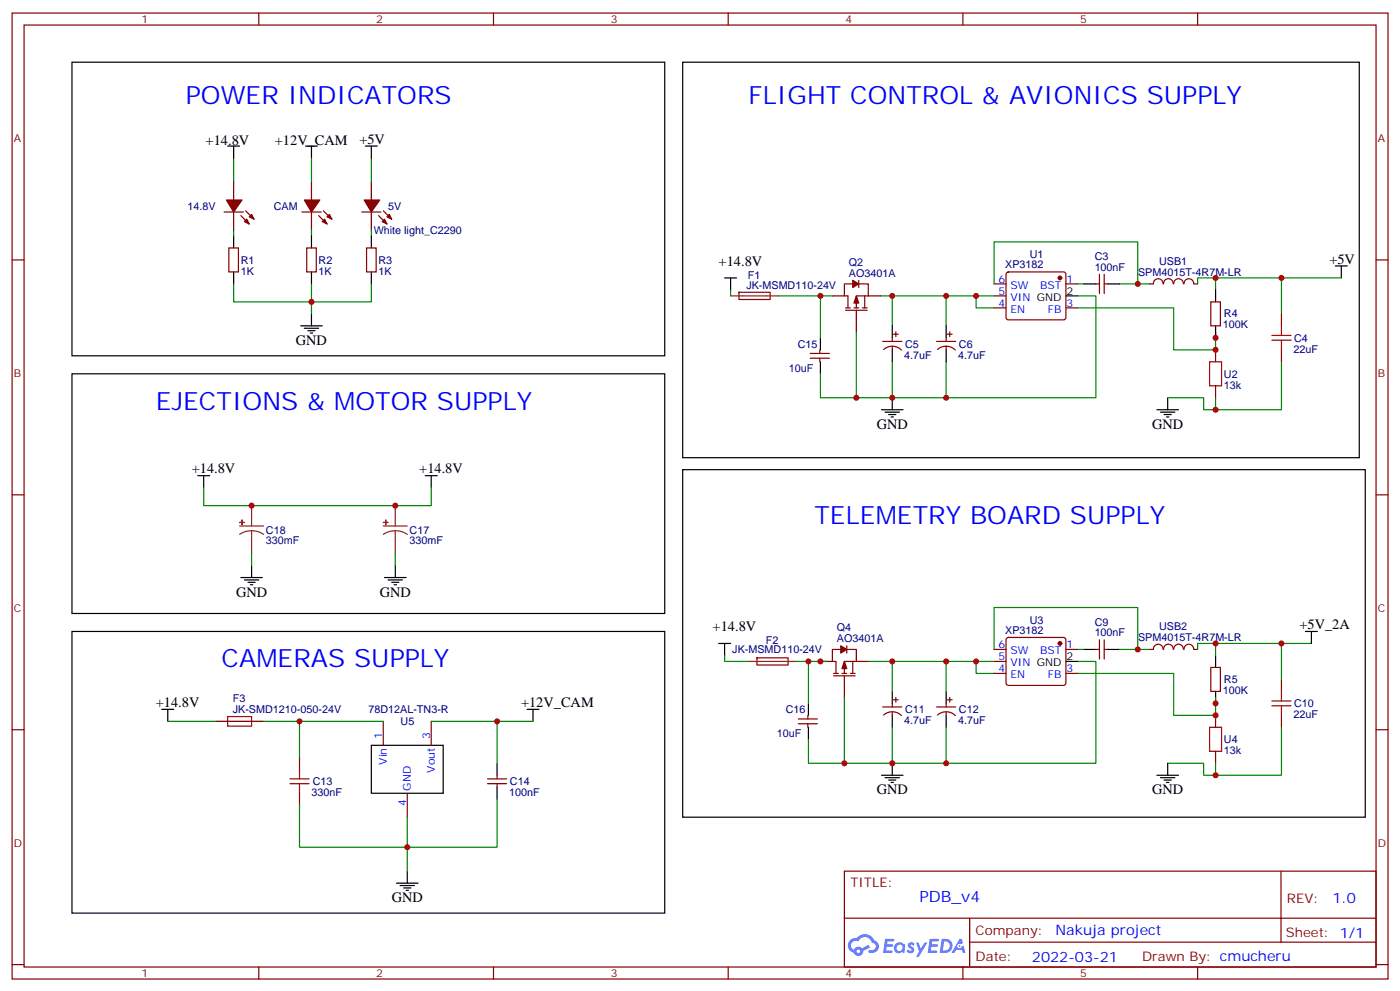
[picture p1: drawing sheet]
<svg xmlns="http://www.w3.org/2000/svg" width="412mm" height="292mm" viewBox="0 0 412 292" stroke-linecap="round" stroke-linejoin="round" font-family="sans-serif">
<g fill="none" stroke="#870000" stroke-width=".35">
<path d="M3.6 3.8h405.3v284.4h-405.3zM7.1 7.4h398.3v277.3h-398.3zM76.2 3.8v3.6M145.4 3.8v3.6M214.5 3.8v3.6M283.7 3.8v3.6M352.8 3.8v3.6M3.6 76.5h3.5M405.4 76.5h3.5M3.6 145.7h3.5M405.4 145.7h3.5M3.6 214.8h3.5"/>
<path d="M405.4 214.8h3.5M248.7 256.4h156.7v28.3h-156.7zM377.4 256.5v20.8M248.8 270.3h156.4M285.7 277.3h119.5M285.7 270.3v14.1M3.6 284h3.5M76.2 284.7v3.5M145.4 284.7v3.5M214.5 284.7v3.5M283.7 284.7v3.5M352.8 284.7v3.5"/>
<path d="M405.4 284h3.5"/>
</g>
<g fill="#5487ff">
<path d="M267.7 277.6a1.22 1.22 0 0 1 1.7 .3l-.3 .6a.47 .47 0 0 0-.4-.5 .47 .47 0 0 0-.5 .2l.2 .3a1.14 1.14 0 0 1 .7 1.7 1.14 1.14 0 0 1-1.9 0l-.2-.2 .5-.5 .7 .4a.29 .29 0 0 0 .4-.3 .29 .29 0 0 0-.3-.3 1.04 1.04 0 0 1-.6-1.7z"/>
<path d="M260.7 276.4h2.4l.3 .1-.1 .5-1.8 .1-.2 .9h1.6l.3 .3-.4 .4h-1.6l-.1 1.1h1.7l.2 .4-.2 .3h-2.7z"/>
<path d="M273.9 276.4h2.3l.4 .1-.2 .5-1.8 .1-.1 .9h1.5l.3 .3-.4 .4h-1.5l-.2 1.1h1.7l.2 .4-.2 .3h-2.6z"/>
<path d="M282.6 276.4h.7l.4 1.2-.6 .3a.69 .69 0 0 0-1.1 .3 .69 .69 0 0 0 .5 1 .69 .69 0 0 0 .9-.6l.4-.3 .6 2.2h-.8l-.2-.9h-1.7l-.5 .9h-.9z"/>
<path d="M269.9 277.4h.7l.7 1.9 1.1-1.9h.8l-2.5 4.2h-.9l1-1.5z"/>
<path d="M277.4 276.4l-.6 4.1h1.4a2.11 2.11 0 0 0 2.4-2.1 2.11 2.11 0 0 0-2.5-2zM278.1 277.1a1.39 1.39 0 0 1 1.7 1.4 1.39 1.39 0 0 1-1.8 1.3h-.2z"/>
<path d="M263.7 278a1.54 1.54 0 0 0 0 2.1 1.54 1.54 0 0 0 2.1 .2l.6 .2 .3-2.3-.1-.2-.5-.1a1.49 1.49 0 0 0-2.4 .1zM264 279a.95 .95 0 0 1 1.9 0 .95 .95 0 0 1-1.9 0z"/>
<path d="M250.4 276.7a2.18 2.18 0 0 0 1.1 3.8 1.44 1.44 0 0 0 1.7 .9 1.44 1.44 0 0 0 1.1-1.5l2-1-.4-.7-1.9 .9a1.47 1.47 0 0 0-2.5 .5 1.39 1.39 0 0 1-.6-2 1.39 1.39 0 0 1 2-.5 2.12 2.12 0 0 1 2.1-1.3 2.12 2.12 0 0 1 1.9 1.7 1.14 1.14 0 0 1 1.1 1.4 1.14 1.14 0 0 1-1.6 .8 .43 .43 0 0 0-.6 .3 .43 .43 0 0 0 .4 .5 1.98 1.98 0 0 0 2.6-1.2 1.98 1.98 0 0 0-1.3-2.5 3.1 3.1 0 0 0-5.2-.7l-.9 .1zM252.3 280a.55 .55 0 0 1 1.1 0 .55 .55 0 0 1-1.1 0z"/>
<circle cx="282.7" cy="278.5" r=".26"/>
</g>
<g fill="none" stroke="#870000" stroke-width=".35">
<path d="M68.8 53.6v5.3M91.8 53.6v5.3M109.4 53.6v5.3M66 62.4h5.6M67.4 73h2.8v7h-2.8zM68.8 62.4v5.3M70.9 63.5l2.5 2.4M72.4 62.1l2.4 2.4M88.9 62.4h5.7M90.3 73h2.9v7h-2.9zM91.8 62.4v5.3M93.9 63.5l2.4 2.4"/>
<path d="M95.3 62.1l2.5 2.4M106.6 62.4h5.6M108 73h2.8v7h-2.8zM109.4 62.4v5.3M111.5 63.5l2.5 2.4M112.9 62.1l2.5 2.4M217.7 86.1l9.1-.1 .1 2.1-9.2 .1zM245.2 87.1h3.5M249.1 90.6h1.4M249.1 91.3h6.3M251.2 83.6h-2.5v3.5h1.1v3.5M251.6 90.6h1.4"/>
<path d="M252.3 91.3v6.4M253 83.6h2.8v3.5M253 82.5v2.1M254 90.6h1.4M254.7 87.1v3.5M255.8 87.1h-3.5v3.5M255.8 87.1h3.5M262.9 99.4v1.1M263.2 98.4h1.4M263.9 97.7v1.4M278.7 99.4v1.1M279.1 98.4h1.4"/>
<path d="M279.8 97.7v1.4M292.8 83.6h3.6M292.8 90.6h3.6M292.8 87.1h3.6M296.6 80.3l.5-.3h16.2l.5 .3 .2 .5v12.7l-.2 .4-.5 .3h-16.2l-.5-.3-.2-.4v-12.7zM314 83.6h3.5M314 90.6h3.5M322.8 83.6h1.1M323.9 80.8v5.6M325.3 83.6h1.1M325.3 80.8v5.6M338.7 83.6h1.1"/>
<path d="M339.8 83.5a1.41 1.41 0 0 1 1.4-1.5 1.41 1.41 0 0 1 1.4 1.6M342.8 83.5a1.41 1.41 0 0 1 1.4-1.5 1.41 1.41 0 0 1 1.4 1.5M345.8 83.5a1.41 1.41 0 0 1 1.4-1.5 1.41 1.41 0 0 1 1.4 1.5M348.8 83.5a1.41 1.41 0 0 1 1.4-1.5 1.41 1.41 0 0 1 1.4 1.6M351.8 83.6h1M356.7 88.9h2.8v7h-2.8zM377.5 92.4v3.5M238.7 104h5.6M238.7 105.4h5.6M241.5 103v1M241.5 105.4v1.1M260 100.5h5.7"/>
<path d="M260.3 102.9a3.8 3.8 0 0 1 5.3 .2M262.9 101.9v1.1M275.9 100.5h5.7M276.2 102.9a3.8 3.8 0 0 1 5.2 .2M278.7 101.9v1.1M358.1 103v3.5M358.1 113.6v3.5M377.5 103v3.5M223 193.7l9.1-.1 .1 2.1-9.2 .1zM241.7 194.7h3.5M245.6 198.2h1.4M245.6 198.9h6.3"/>
<path d="M247.7 191.2h-2.5v3.5h1.1v3.5M248 198.2h1.4M248.7 198.9v6.4M249.4 191.2h2.9v3.5M249.4 190.1v2.1M250.5 198.2h1.4M251.2 194.7v3.5M252.3 194.7h-3.6v3.5M252.3 194.7h3.5M292.8 191.2h3.6M292.8 198.2h3.6M292.8 194.7h3.6"/>
<path d="M296.6 187.8l.5-.2h16.2l.5 .2 .2 .5v12.7l-.2 .5-.5 .3h-16.2l-.5-.3-.2-.5v-12.7zM314 191.2h3.5M314 198.2h3.5M322.8 191.2h1.1M323.9 188.3v5.7M325.3 188.3v5.7M325.3 191.2h1.1M338.7 191.2h1.1M339.8 191.1a1.41 1.41 0 0 1 1.4-1.5 1.41 1.41 0 0 1 1.4 1.5M342.8 191.1a1.41 1.41 0 0 1 1.4-1.5 1.41 1.41 0 0 1 1.4 1.5M345.8 191.1a1.41 1.41 0 0 1 1.4-1.5 1.41 1.41 0 0 1 1.4 1.5M348.8 191.1a1.41 1.41 0 0 1 1.4-1.5 1.41 1.41 0 0 1 1.4 1.5"/>
<path d="M351.8 191.2h1M356.7 196.5h2.8v7h-2.8zM377.5 200v3.5M63.5 212.3h14.1M112.9 212.3v7.1M127 212.3v7.1M235.2 211.6h5.6M235.2 213h5.6M238 210.6v1M238 213v1.1M260 208.1h5.7M260.3 210.5a3.8 3.8 0 0 1 5.3 .2"/>
<path d="M262.9 207v1.1M262.9 209.5v1.1M263.2 206h1.4M263.9 205.3v1.4M275.9 208.1h5.7M276.2 210.5a3.8 3.8 0 0 1 5.2 .2M278.7 207v1.1M278.7 209.5v1.1M279.1 206h1.4M279.8 205.3v1.4M358.1 210.6v3.5M377.5 210.6v3.5"/>
<path d="M88.2 222.9v3.5M88.2 233.5v3.5M120 233.5v7.1M143.6 229.3h5.7M143.6 230.7h5.7M146.4 228.2v1.1M146.4 230.7v1M358.1 221.2v3.5"/>
</g>
<g fill="#870000" stroke="#870000" stroke-width=".35">
<path d="M94.9 65.2l.7-.7 .7 1.4z"/>
<path d="M96.3 63.8l.7-.7 .8 1.4z"/>
<path d="M89.6 58.9h4.6l-2.4 3.5z"/>
<path d="M112.6 65.2l.7-.7 .7 1.4z"/>
<path d="M114 63.8l.7-.7 .7 1.4z"/>
<path d="M107.3 58.9h4.6l-2.5 3.5z"/>
<path d="M72 65.2l.7-.7 .7 1.4z"/>
<path d="M73.4 63.8l.7-.7 .7 1.4z"/>
<path d="M66.7 58.9h4.6l-2.5 3.5z"/>
<path d="M252.3 87.1l.7 2.1h-1.4z"/>
<path d="M251.2 82.5l1.8 1.1-1.8 1z"/>
<path d="M248.7 194.7l.7 2.1h-1.4z"/>
<path d="M247.7 190.1l1.7 1.1-1.7 1z"/>
<circle cx="312.2" cy="81.8" r=".53"/>
<circle cx="312.2" cy="189.4" r=".53"/>
</g>
<g fill="none" stroke="#000" stroke-width=".35">
<path d="M21.2 18.3h174.6v86.4h-174.6zM201.1 18.3h199.3v116.4h-199.3zM67.1 43h3.5M68.8 43v3.5M90 43h3.5M91.8 43v3.5M107.6 43h3.6M109.4 43v3.5M68.8 69.5v3.5M91.8 69.5v3.5M109.4 69.5v3.5M393.4 78.3h3.5"/>
<path d="M395.1 78.3v3.5M68.8 80v3.6M88.6 95.9h6.3M89.6 96.6h4.3M90.7 97.3h2.1M91.4 98h.7M91.8 80v3.6M91.8 92.4v3.5M109.4 80v3.6M213.5 81.8h3.5M215.2 81.8v3.5M241.7 99.4v3.6"/>
<path d="M262.9 95.9v3.5M278.7 95.9v3.5M314 87.1h3.5M319.3 83.6h3.5M326.4 83.6h3.5M358.1 85.3v3.6M358.1 95.9v3.5M21.2 110h174.6v70.6h-174.6zM241.7 106.5v3.5M262.9 103v3.5M262.9 117.1v3.5M278.7 103v3.5"/>
<path d="M344 117.1v3.5M201.1 138.3h201.1v102.3h-201.1zM259.7 120.6h6.3M260.7 121.3h4.3M261.8 122h2.1M262.5 122.7h.7M340.8 120.6h6.4M341.9 121.3h4.2M342.9 122h2.2M343.6 122.7h.7M58.2 140h3.6M60 140v3.5"/>
<path d="M125.3 140h3.5M127 140v3.5M70.9 170h6.4M72 170.7h4.2M73.1 171.4h2.1M73.8 172.1h.7M74.1 166.5v3.5M113.3 170h6.3M114.3 170.7h4.3M115.4 171.4h2.1M116.1 172.1h.7M116.5 166.5v3.5"/>
<path d="M21.2 185.9h174.6v82.9h-174.6zM211.7 189.4h3.5M213.5 189.4v3.5M314 194.7h3.5M319.3 191.2h3.5M326.4 191.2h3.5M358.1 192.9v3.6M384.6 185.9h3.5M386.3 185.9v3.5M47.7 208.8h3.5M49.4 208.8v3.5M109.4 219.4h21.2v14.1h-21.2z"/>
<path d="M155.3 208.8h3.5M157 208.8v3.5M238.2 207v3.6M238.2 214.1v3.5M262.9 203.5v3.5M262.9 210.6v3.5M278.7 203.5v3.5M278.7 210.6v3.5M358.1 203.5v3.5M146.4 224.7v3.5M146.4 231.7v3.6M259.7 228.2h6.3"/>
<path d="M260.7 228.9h4.3M261.8 229.6h2.1M262.5 230.3h.7M262.9 224.7v3.5M340.8 228.2h6.4M341.9 228.9h4.2M342.9 229.6h2.2M343.6 230.3h.7M344 224.7v3.5M116.8 260h6.4M120 256.4v3.6M117.9 260.7h4.2"/>
<path d="M118.9 261.4h2.1M119.6 262.1h.7"/>
</g>
<g fill="none" stroke="#008700" stroke-width=".35">
<path d="M68.8 46.5v7.1M91.8 46.5v7.1M109.4 46.5v7.1M68.8 67.7v1.8M91.8 67.7v1.8M109.4 67.7v1.8M68.8 83.6v5.3h40.6v-5.3M91.8 83.6v8.8M215.2 85.3v1.8M229.3 87.1h15.9M241.7 87.1v12.3M252.3 97.7v19.4h10.6"/>
<path d="M259.3 87.1h28.2v3.5h5.3M262.9 87.1v8.8M278.7 87.1v8.8M287.5 87.1h5.3M292.8 83.6v-12.4h42.4v12.4h3.5M317.5 90.6h28.3v12.4h12.3v-5.3M317.5 87.1h5.3v30h-44.1M317.5 83.6h1.8M329.9 83.6h5.3M352.8 83.6v-1.8h5.3v3.5M358.1 81.8h19.4v10.6M377.5 81.8h17.6"/>
<path d="M241.7 110v7.1h10.6M262.9 106.5v10.6h15.8v-10.6M344 117.1h10.6v3.5h3.5M377.5 106.5v14.1h-19.4v-3.5M60 143.5v5.3h67v-5.3M74.1 162.9v3.6M116.5 162.9v3.6M213.5 192.9v1.8h7M234.6 194.7h8.9M238.2 194.7v12.3M255.8 194.7h31.7v3.5h5.3M262.9 194.7v8.8"/>
<path d="M278.7 194.7v8.8M287.5 194.7h5.3M292.8 191.2v-12.4h42.4v12.4h3.5M317.5 194.7h5.3v30h-44.1M317.5 198.2h28.3v12.4h12.3v-5.3M317.5 191.2h1.8M329.9 191.2h5.3M352.8 191.2v-1.8h5.3v3.5M358.1 189.4h19.4v10.6M377.5 189.4h8.8M49.4 212.3h14.1M77.6 212.3h35.3"/>
<path d="M88.2 212.3v10.6M127 212.3h30M146.4 212.3v12.4M238.2 217.6v7.1h10.5M248.7 205.3v19.4h14.2M262.9 214.1v10.6h15.8v-10.6M377.5 214.1v14.1h-19.4v-3.5M88.2 237v12.4h31.8v-8.8M146.4 235.3v14.1h-26.4v7M344 224.7h10.6v3.5h3.5"/>
</g>
<g fill="none" stroke="#a10000" stroke-width=".35">
<path d="M374.7 98.7h5.6M377.5 95.9v2.8M356.3 106.5h3.6v7.1h-3.6zM374.7 100.2h5.6M377.5 100.2v2.8M67.1 210.9h7v2.8h-7zM356.3 214.1h3.6v7.1h-3.6zM374.7 206.3h5.6M374.7 207.8h5.6M377.5 203.5v2.8M377.5 207.8v2.8M85.4 230.7h5.7"/>
<path d="M85.4 229.3h5.7M88.2 226.4v2.9M88.2 230.7v2.8"/>
</g>
<path d="M215.2 87.1h14.1M70.6 154.8h7M74.1 156.2l1.9 .3 1.6 .8M74.1 156.2l-1.8 .3-1.7 .8M74.1 148.8v6M74.1 156.2v6.7M112.9 154.8h7.1M116.5 156.2l1.8 .3 1.7 .8M116.5 156.2l-1.9 .3-1.7 .8M116.5 148.8v6M116.5 156.2v6.7M220.5 194.7h14.1" fill="none" stroke="#8c2424" stroke-width=".35"/>
<g fill="#8c2424" stroke="#8c2424" stroke-width=".35">
<path d="M112.9 153.8h1.4z"/>
<path d="M113.6 153.1l.1 1.4z"/>
<path d="M70.6 153.8h1.4z"/>
<path d="M71.3 153.1v1.4z"/>
</g>
<g fill="#c00">
<circle cx="262.9" cy="117.1" r=".88"/>
<circle cx="358.1" cy="81.8" r=".88"/>
<circle cx="335.2" cy="83.6" r=".88"/>
<circle cx="278.7" cy="117.1" r=".88"/>
<circle cx="358.1" cy="120.6" r=".88"/>
<circle cx="358.1" cy="99.4" r=".88"/>
<circle cx="358.1" cy="103" r=".88"/>
<circle cx="358.1" cy="210.6" r=".88"/>
<circle cx="358.1" cy="207" r=".88"/>
<circle cx="358.1" cy="228.2" r=".88"/>
<circle cx="278.7" cy="224.7" r=".88"/>
<circle cx="335.2" cy="191.2" r=".88"/>
<circle cx="358.1" cy="189.4" r=".88"/>
<circle cx="262.9" cy="224.7" r=".88"/>
<circle cx="377.5" cy="189.4" r=".88"/>
<circle cx="377.5" cy="81.8" r=".88"/>
<circle cx="146.4" cy="212.3" r=".88"/>
<circle cx="120" cy="249.4" r=".88"/>
<circle cx="88.2" cy="212.3" r=".88"/>
<circle cx="91.8" cy="88.9" r=".88"/>
<circle cx="262.9" cy="87.1" r=".88"/>
<circle cx="278.7" cy="87.1" r=".88"/>
<circle cx="241.7" cy="194.7" r=".88"/>
<circle cx="278.7" cy="194.7" r=".88"/>
<circle cx="262.9" cy="194.7" r=".88"/>
<circle cx="241.7" cy="87.1" r=".88"/>
<circle cx="252.3" cy="117.1" r=".88"/>
<circle cx="238.2" cy="194.7" r=".88"/>
<circle cx="248.7" cy="224.7" r=".88"/>
<circle cx="74.1" cy="148.8" r=".88"/>
<circle cx="116.5" cy="148.8" r=".88"/>
<circle cx="287.5" cy="87.1" r=".88"/>
<circle cx="287.5" cy="194.7" r=".88"/>
</g>
<g font-size="7.4" fill="#00f">
<text x="54.7" y="30.7">POWER INDICATORS</text>
<text x="220.5" y="30.7">FLIGHT CONTROL &amp; AVIONICS SUPPLY</text>
<text x="45.9" y="120.6">EJECTIONS &amp; MOTOR SUPPLY</text>
<text x="239.9" y="154.1">TELEMETRY BOARD SUPPLY</text>
<text x="65.3" y="196.5">CAMERAS SUPPLY</text>
</g>
<text font-size="4.6" fill="#00f" x="270.8" y="265.5">PDB_v4</text>
<g font-size="4.2">
<text x="60.6" y="42.7">+14.8V</text>
<text x="81" y="42.7">+12V_CAM</text>
<text x="105.9" y="42.3">+5V</text>
<text x="391.6" y="77.6">+5V</text>
<text x="211.7" y="78.3">+14.8V</text>
<text x="87.2" y="101.6">GND</text>
<text x="258.3" y="126.3">GND</text>
<text x="339.4" y="126.3">GND</text>
<text x="56.5" y="139.3">+14.8V</text>
<text x="123.5" y="139.3">+14.8V</text>
<text x="69.5" y="175.6">GND</text>
<text x="111.9" y="175.6">GND</text>
<text x="209.9" y="185.9">+14.8V</text>
<text x="382.8" y="185.2">+5V_2A</text>
<text x="45.9" y="208.1">+14.8V</text>
<text x="153.5" y="208.1">+12V_CAM</text>
<text x="258.3" y="233.9">GND</text>
<text x="339.4" y="233.9">GND</text>
<text x="115.4" y="265.6">GND</text>
</g>
<g font-size="4.2" fill="#00f">
<text x="392.5" y="265.7">1.0</text>
<text x="310.9" y="275.3">Nakuja project</text>
<text x="304" y="283.1">2022-03-21</text>
</g>
<g font-size="3.9" fill="#800">
<text x="250.5" y="261">TITLE:</text>
<text x="379.1" y="265.7">REV:</text>
<text x="287.4" y="275.2">Company:</text>
<text x="378.8" y="275.8">Sheet: 1/1</text>
<text x="287.4" y="282.9">Date:</text>
<text x="336.5" y="283">Drawn By: cmucheru</text>
</g>
<g font-size="3.2" fill="#800">
<text x="41.7" y="6.8">1</text>
<text x="110.8" y="6.8">2</text>
<text x="180" y="6.8">3</text>
<text x="249.1" y="6.8">4</text>
<text x="318.2" y="6.8">5</text>
<text x="4.1" y="41.9">A</text>
<text x="405.9" y="41.9">A</text>
<text x="4.1" y="111.1">B</text>
<text x="405.9" y="111.1">B</text>
<text x="4.1" y="180.2">C</text>
<text x="405.9" y="180.2">C</text>
<text x="4.1" y="249.4">D</text>
<text x="405.9" y="249.4">D</text>
<text x="41.7" y="287.7">1</text>
<text x="110.8" y="287.7">2</text>
<text x="180" y="287.7">3</text>
<text x="249.1" y="287.7">4</text>
<text x="318.2" y="287.7">5</text>
</g>
<g font-size="3.2" fill="#000080">
<text x="55.3" y="61.8">14.8V</text>
<text x="80.7" y="61.8">CAM</text>
<text x="114.4" y="61.8">5V</text>
<text x="110.1" y="68.8">White light_C2290</text>
<text x="70.9" y="77.7">R1</text>
<text x="93.9" y="77.7">R2</text>
<text x="111.5" y="77.7">R3</text>
<text x="303.4" y="76">U1</text>
<text x="322.5" y="76.6">C3</text>
<text x="341.5" y="77.9">USB1</text>
<text x="70.9" y="80.8">1K</text>
<text x="93.9" y="80.8">1K</text>
<text x="111.5" y="80.8">1K</text>
<text x="220.3" y="82">F1</text>
<text x="250.1" y="81.5">AO3401A</text>
<text x="250.1" y="78.3">Q2</text>
<text x="296.1" y="79">XP3182</text>
<text x="322.5" y="79.7">100nF</text>
<text x="335.3" y="81.2">SPM4015T-4R7M-LR</text>
<text x="219.9" y="85">JK-MSMD110-24V</text>
<text x="360.6" y="93.5">R4</text>
<text x="360.2" y="96.6">100K</text>
<text x="381.2" y="100.6">C4</text>
<text x="235" y="102.3">C15</text>
<text x="266.4" y="105.6">4.7uF</text>
<text x="266.6" y="102.3">C5</text>
<text x="282.3" y="105.6">4.7uF</text>
<text x="282.5" y="102.3">C6</text>
<text x="381" y="103.8">22uF</text>
<text x="232.3" y="109.4">10uF</text>
<text x="360.6" y="111.2">U2</text>
<text x="360.6" y="114.4">13k</text>
<text x="78.4" y="160">330mF</text>
<text x="78.4" y="157.1">C18</text>
<text x="120.7" y="160">330mF</text>
<text x="120.7" y="157.1">C17</text>
<text x="246.5" y="185.9">Q4</text>
<text x="303.4" y="183.6">U3</text>
<text x="322.5" y="184.2">C9</text>
<text x="341.5" y="185.5">USB2</text>
<text x="225.6" y="189.6">F2</text>
<text x="246.5" y="189.1">AO3401A</text>
<text x="296.1" y="186.6">XP3182</text>
<text x="322.5" y="187.3">100nF</text>
<text x="335.3" y="188.8">SPM4015T-4R7M-LR</text>
<text x="215.7" y="192.3">JK-MSMD110-24V</text>
<text x="360.6" y="201">R5</text>
<text x="68.6" y="209.9">JK-SMD1210-050-24V</text>
<text x="68.6" y="206.6">F3</text>
<text x="108.5" y="210">78D12AL-TN3-R</text>
<text x="231.5" y="209.9">C16</text>
<text x="266.6" y="209.9">C11</text>
<text x="282.5" y="209.9">C12</text>
<text x="360.2" y="204.2">100K</text>
<text x="381.2" y="208.2">C10</text>
<text x="118" y="213.5">U5</text>
<text x="266.4" y="213.2">4.7uF</text>
<text x="282.3" y="213.2">4.7uF</text>
<text x="381" y="211.4">22uF</text>
<text x="228.8" y="217">10uF</text>
<text x="360.6" y="222">13k</text>
<text x="360.6" y="218.8">U4</text>
<text x="92.1" y="231">C13</text>
<text x="150.2" y="231.1">C14</text>
<text x="91.8" y="234.2">330nF</text>
<text x="150" y="234.3">100nF</text>
</g>
<g font-size="3.2" fill="#00f">
<text x="294.2" y="83.2">6</text>
<text x="314.2" y="83.2">1</text>
<text x="294.2" y="86.7">5</text>
<text x="297.7" y="88.5">VIN GND</text>
<text x="297.7" y="85">SW</text>
<text x="306.4" y="85">BST</text>
<text x="294.2" y="90.3">4</text>
<text x="297.7" y="92">EN</text>
<text x="308.7" y="92">FB</text>
<text x="314.2" y="90.3">3</text>
<text x="294.2" y="190.8">6</text>
<text x="314.2" y="190.8">1</text>
<text x="294.2" y="197.9">4</text>
<text x="294.2" y="194.3">5</text>
<text x="297.7" y="196.1">VIN GND</text>
<text x="297.7" y="192.6">SW</text>
<text x="306.4" y="192.6">BST</text>
<text x="314.2" y="197.9">3</text>
<text x="297.7" y="199.6">EN</text>
<text x="308.7" y="199.6">FB</text>
<text x="112.6" y="217.6" transform="rotate(-90 112.6 217.6)">1</text>
<text x="126.7" y="217.6" transform="rotate(-90 126.7 217.6)">3</text>
<text x="114" y="225.1" transform="rotate(-90 114 225.1)">Vin</text>
<text x="128.1" y="227.4" transform="rotate(-90 128.1 227.4)">Vout</text>
<text x="121" y="232.8" transform="rotate(-90 121 232.8)">GND</text>
<text x="119.6" y="237.3" transform="rotate(-90 119.6 237.3)">4</text>
</g>
<g font-size="3.2">
<text x="314.2" y="86.7">2</text>
<text x="314.2" y="194.3">2</text>
</g>
</svg>
